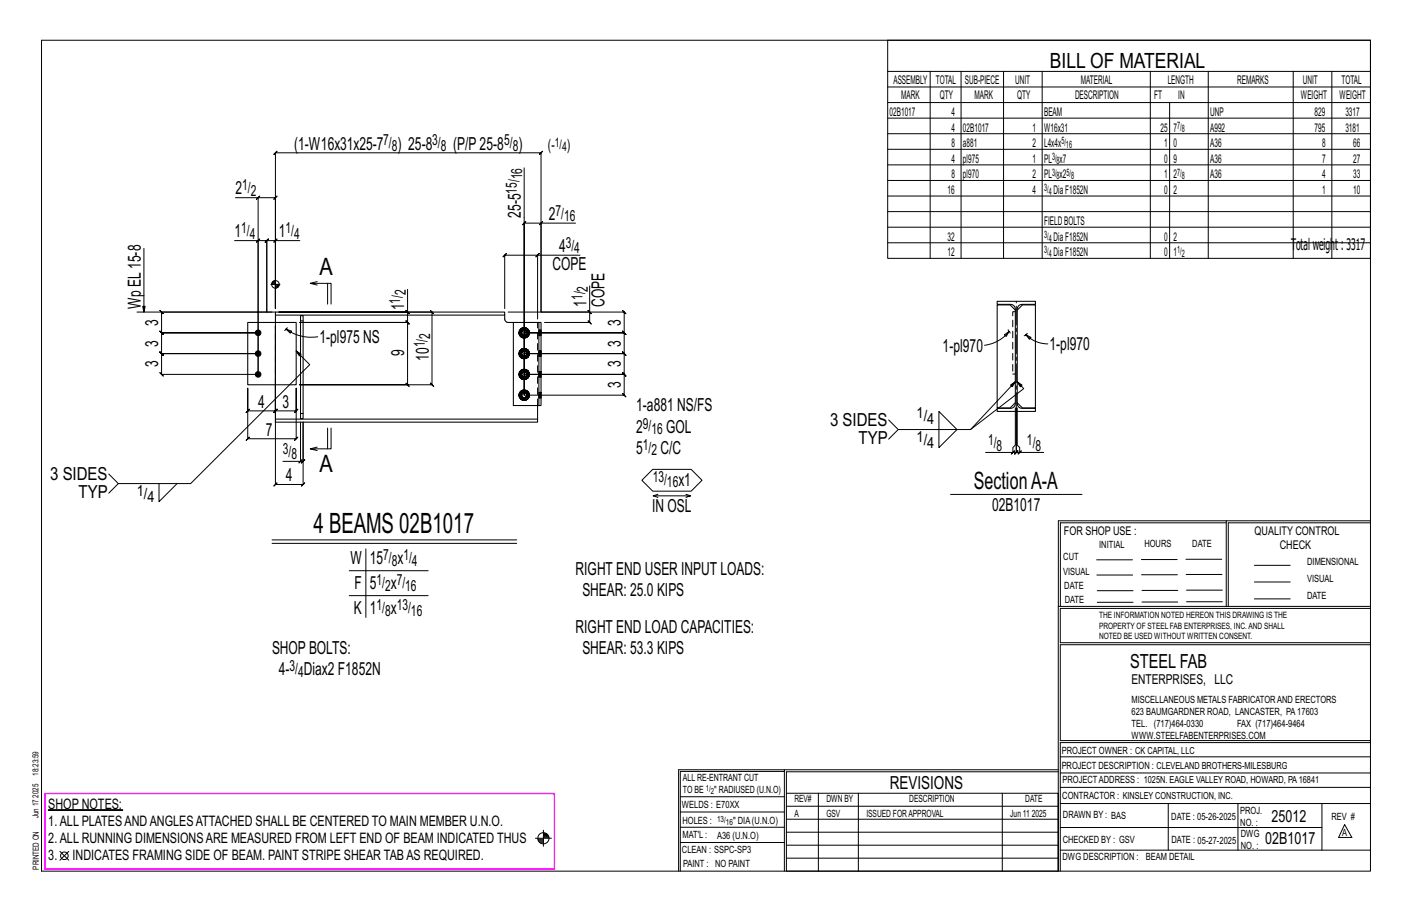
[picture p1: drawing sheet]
<svg xmlns="http://www.w3.org/2000/svg" width="432mm" height="279mm" viewBox="0 0 432 279" stroke-linecap="round" stroke-linejoin="round" font-family="sans-serif">
<g fill="#000" stroke="#000" stroke-width=".31">
<path d="M14.8 247.5h22.7v.2h-22.7z"/>
<circle cx="78.9" cy="108.1" r=".86"/>
<circle cx="78.9" cy="101.7" r=".86"/>
<circle cx="78.9" cy="114.4" r=".86"/>
</g>
<g fill="none" stroke="#000" stroke-width=".31">
<path d="M12.7 12.3h406.4v254h-406.4zM271.5 12.3h147.6v66.7h-147.6zM271.5 21.8h147.6M271.5 26.6h147.6M271.5 31.4h147.6M271.5 36.1h147.6M284.5 21.8v57.2M293.9 21.8v57.2M306.9 21.8v57.2M318.7 21.8v57.2M351.8 21.8v57.2M357.7 31.4v47.6"/>
<path d="M369.5 21.8v57.2M395.5 21.8v57.2M407.3 21.8v57.2M79.4 59.9l-1 1zM160.3 51.3v69.5v-52.6l-.5 .5 1-1-.5 .5h5.2M271.5 40.9h147.6M271.5 45.6h147.6M271.5 50.4h147.6M271.5 55.2h147.6M271.5 59.9h147.6M44 75.9v19.5l-.4-1.8h.8l-.4 1.8M71.7 73.6h7.2v40.8h-29.5l.5 .5-1-1 .5 .5v-6.3l.5 .5-1-1 .5 .5h29.5h-29.5l.5 .5-1-1 .5 .5v-6.4l.5 .5-1-1 .5 .5h29.5h-29.5l.5 .5-1-1 .5 .5v-6.3l.5 .5-1-1 .5 .5h33.8"/>
<path d="M72 60.4h6.9v54M78.4 74.1l1-1zM78.9 73.6h2.7l-.5 .5 1-1-.5 .5v21.8v-21.8l-.5 .5 1-1-.5 .5h2.6M78.9 60.4h5.3l-.5 .5 1-1-.5 .5v33.9M84.2 73.6l.5-.5-1 1zM91.7 73.6h-7.5v20.7M164.4 78l.5-.5-1 1zM164.4 78h-10.1l.5-.5-1 1 .5-.5v16.3M166 67.7l-1 1zM176 68.2h-10.5v27.2h25.4l-.5-.5 1 1-.5-.5v6.3l-.5-.5 1 1-.5-.5h-30.6h30.6l-.5-.5 1 1-.5-.5v6.4l-.5-.5 1 1-.5-.5h-30.6h30.6l-.5-.5 1 1-.5-.5v6.3l-.5-.5 1 1-.5-.5h-30.6h30.6l-.5-.5 1 1-.5-.5v6.4l-.5-.5 1 1-.5-.5h-30.6M177.4 78h-13v19.5M271.5 64.7h147.6"/>
<path d="M271.5 69.5h147.6M271.5 74.2h147.6M41.9 95.4h42.3M82.8 86.9h2.8M83.2 86.4v.5M83.4 86.1v.8M83.6 86v.9M83.8 85.8v1.1M84 85.8v1.1M84.2 99.6v26l-.5 .5 1-1-.5 .5h6.4l-.5 .5 1-1-.5 .5v-6.9v15.4l.5-.5-1 1 .5-.5h-14.8l.5-.5-1 1 .5-.5v-15.4v6.9l-.5 .5 1-1-.5 .5h8.4l-.5 .5 1-1-.5 .5zM84.2 99.6v48.5l-.5 .5 1-1-.5 .5h8.5l-.5 .5 1-1-.5 .5v-19.1v12l.5-.5-1 1 .5-.5h-.8M84.2 94.3v-47.6l-.5 .5 1-1-.5 .5h81.3l-.5 .5 1-1-.5 .5v48.7"/>
<path d="M84.2 85.5v8.8M84.4 86.9v1.2M84.7 86.9v1.1M84.9 86.9v1M85.1 86.9v.8M85.3 86.9v.5M97 87.1l-2.1-.5h6.3v6.4M97 86.1l-2.1 .5M100.2 86.6v6.4M124.1 94.9l1 1zM124.6 88.5v6.9h-39.3h46.8l-.5-.5 1 1-.5-.5v22.2l-.5-.5 1 1-.5-.5h-40.5h33l.5 .5-1-1 .5 .5v-19l.5 .5-1-1 .5 .5h-33h33l.5 .5-1-1 .5 .5v-3.2M179.8 94.9l1 1z"/>
<path d="M180.3 87.4v8h-24.9M180.3 95.4v3.2l-.5-.5 1 1-.5-.5h-13.8M87.5 100.6l1.7 .6-.4 .7zM87.5 100.6a13 13 0 0 0 9.7 2.3M87.5 100.6l-.5 .4M87.9 100.2l-.4 .4M90.6 107.3l.9 1.5 .6-.5-1.5-1 4.1 4.2-36.4 36.3h-22.1l-2.9-2.9M158.8 101.7h.5M158.8 108.1h.5M158.8 114.4h.5M158.9 101.2l.5 .1-.1 .4M158.9 107.5l.5 .2-.1 .4"/>
<path d="M158.9 113.9l.5 .1-.1 .4M159.2 102.8l.5 .4M159.2 109.2l.5 .3M159.2 115.5l.5 .4M159.3 101.7l.1 .4-.5 .2M159.3 108.1l.1 .4-.5 .2M159.3 114.4l.1 .4-.5 .2M159.4 101.3l.2-.3-.4-.3a1.52 1.52 0 0 0 0 2.1l.4-.3-.2-.4M159.4 107.7l.2-.3-.4-.4a1.52 1.52 0 0 0 0 2.2l.4-.4-.2-.3M159.4 114l.2-.3-.4-.3a1.52 1.52 0 0 0 0 2.1l.4-.3-.2-.4M159.6 102.5l.3 .2-.2 .5 .6 .1M159.6 108.8l.3 .2-.2 .5 .6 .1"/>
<path d="M159.6 115.2l.3 .2-.2 .5 .6 .1M159.7 100.3l-.5 .4M159.7 106.7l-.5 .3M159.7 113l-.5 .4M159.7 119.4l-.5 .3M159.9 102.7l.4 .1v.5l.6-.1M159.9 109l.4 .1v.5l.6-.1M159.9 115.4l.4 .1v.5l.6-.1M160.3 100.2l-.6 .1 .2 .5-.3 .2M160.3 100.7l.4 .1 .2-.5 .5 .4-.4 .3M160.3 106.6l-.6 .1 .2 .5-.3 .2M160.3 107.1l.4 .1 .2-.5 .5 .3-.4 .4"/>
<path d="M160.3 112.9l-.6 .1 .2 .5-.3 .2M160.3 113.4l.4 .1 .2-.5 .5 .4-.4 .3M160.3 119.3l-.6 .1 .2 .5-.3 .2M160.3 119.8l.4 .1 .2-.5 .5 .3-.4 .4M160.7 100.8l.3 .2 .3 .7h.5l-.1 .6M160.7 107.2l.3 .2 .3 .7h.5l-.1 .6M160.7 113.5l.3 .2 .3 .7h.5l-.1 .6M160.7 119.9l.3 .2 .3 .7h.5l-.1 .6M160.9 100.3l-.6-.1v.5l-.4 .1M160.9 106.7l-.6-.1v.5l-.4 .1M160.9 113l-.6-.1v.5l-.4 .1M160.9 119.4l-.6-.1v.5l-.4 .1"/>
<path d="M161 102.5l.4 .3-.5 .4-.2-.5-.4 .1M161 108.8l.4 .4-.5 .3-.2-.5-.4 .1M161 115.2l.4 .3-.5 .4-.2-.5-.4 .1M161.2 102.1l.5 .2-.3 .5M161.2 108.5l.5 .2-.3 .5M161.2 114.8l.5 .2-.3 .5M161.3 101.7l-.3 .8-.3 .2M161.3 108.1l-.3 .7-.3 .2M161.3 114.4l-.3 .8-.3 .2M161.4 100.7l.3 .5-.5 .1M161.4 107l.3 .5-.5 .2M161.4 113.4l.3 .5-.5 .1"/>
<path d="M161.4 119.7l.3 .5-.5 .2M161.7 101.2l.1 .5M161.7 107.5l.1 .6M161.7 113.9l.1 .5M307.1 102.3l1.5-1-.9 1.6zM308.3 100.8l.3 .5M308.6 101.3a11.3 11.3 0 0 1-7.5 4.2M308.6 101.3l.3 .5M310.5 116.7l-1.5 1 .6 .5 .9-1.5-13.7 14.6h-22.1l-2.9-2.9M311.1 116.7l.9 1.5 .6-.5-1.5-1 2 2.1-16.3 12.5M313.7 102.3l1.6 .9-.5 .5zM313.7 102.3l1.5 1.3 1.8 .9 1.5 .4 1.9 .2"/>
<path d="M313.7 102.3l-.5 .3M314.2 102l-.5 .3M91.9 129v12h-5.4M97 136.7l-2.1 .5M100.2 130.9v6.3M101.2 130.9v6.3h-6.3l2.1 .5M158.8 120.8h.5M158.9 120.2l.5 .2-.1 .4M159.2 121.9l.5 .3M159.3 120.8l.1 .4-.5 .2M159.4 120.4l.2-.3-.4-.4a1.52 1.52 0 0 0 0 2.2l.4-.4-.2-.3M159.6 121.5l.3 .2-.2 .5 .6 .1"/>
<path d="M159.9 121.7l.4 .1v.5l.6-.1M161 121.5l.4 .4-.5 .3-.2-.5-.4 .1M161.2 121.2l.5 .2-.3 .5M161.3 120.8l-.3 .7-.3 .2M161.7 120.2l.1 .6M274.7 131.3l-2.9 2.9M287.1 125.8l5.6 5.5-5.6 5.5zM309.2 138.8l1-1zM309.7 138.3h1.1l-.5 .5 1-1-.5 .5v-13.6v13.6l-.5 .5 1-1-.5 .5h1M310.5 124.7v11.4l-.8 .7v1.5h-8.3M311.1 124.7v11.4l.7 .7v1.5h7.4M311.3 138.8l1-1z"/>
<path d="M36.2 147.8l-2.9 3M48.6 147.8v5.6l5.6-5.6M91.4 141.5l1-1zM196.3 146.8l3.3-3.3h11.8l3.3 3.3-3.3 3.3h-11.8zM199.8 151.6h11.4l-1.4 .5M201.2 151.1l-1.4 .5 1.4 .5M209.8 151.1l1.4 .5M290.7 151.1h40.2M375 159.8h-50.7v25.6M375 159.2h-51.3l-.1 107.1M419.1 159.2h-44.1v26.2M419.1 159.8h-43.5v25.6"/>
<path d="M83.2 165h74.8M83.2 166.1h74.8M106.8 174.5h24.1M111.9 167.8v20.9M335.4 171.1h10.9M335.4 175.8h11M349 171h11M349.1 175.7h11M362.7 171h10.9M362.7 175.6h11M383.6 172.8h11M383.6 177.9h11"/>
<path d="M106.8 182.1h24.1M323.7 185.4h95.4M335.5 184.1h11M335.5 180.6h11M349.2 184h11M349.2 180.5h11M362.9 180.4h10.9M362.9 184h10.9M383.6 183.1h11M419.1 186h-94.9v10.5h94.9M419.1 197.1h-94.9v29.3h94.9v.6h-94.9v39.3M239.9 235.8h-31.9v30.5"/>
<path d="M239.9 235.3h-32.4v31M323.6 235.3h-83.7v31M323.6 235.9h-83.1v6.6M324.2 236.3h94.9M324.2 231.4h94.9M163.7 256.2h4.9M164.5 256.5h1.7M164.6 256.8h1.6M164.7 257.1h1.5M164.9 257.4h1.3M165.2 257.7h1M166.2 256h1.7"/>
<path d="M166.2 253.8v4.9M166.2 254.8h.9M166.2 255.1h1.3M166.2 255.4h1.5M166.2 255.7h1.6M208 252.9h31.9M208 257.5h31.9M208 243.6h31.9M208 248.2h31.9M240.5 242.5h83.1v23.8h-83.1zM240.5 258.4h83.1M240.5 254.4h83.1"/>
<path d="M240.5 250.4h83.1M240.5 246.5h83.1M250.3 242.5v23.8M262.5 242.5v23.8M306.5 242.5v23.8M324.2 253h80.1M324.2 245.6h94.9M324.2 259.9h94.9M324.2 240.7h94.9M357.3 245.6v14.3M378.6 245.6v14.3M404.3 245.6v14.3"/>
<path d="M411.2 252.1l2.2 3.9h-4zM18.3 260.2l2.7 2.8M21 260.2l-2.7 2.8M240.5 262.3h83.1"/>
<circle cx="84.2" cy="86.9" r="1.16"/>
<circle cx="166.2" cy="256.2" r="1.71"/>
<circle cx="19.7" cy="261.6" r="1.17"/>
</g>
<path d="M13.7 242.6h155.8v23.1h-155.8z" fill="none" stroke="#f0f" stroke-width=".5"/>
<g fill="none" stroke="#000" stroke-width=".32">
<path d="M75.8 98.6h14.8v19h-14.8zM84.2 95.4h70.1v.9h-70.1zM84.2 96.3v2.3M91.9 96.5h.8v31.5h-.8zM154.3 96.3l.1 1.5a1.01 1.01 0 0 0 1 .8h1.6M164.8 98.6h.7v25.4h-.7zM164.8 98.6h-7.8v25.4h7.8M304.9 92.1h11.7v.9h-4.1a1.45 1.45 0 0 0-1.4 1.5v28.9a1.45 1.45 0 0 0 1.4 1.4h4.1v1h-11.7v-1h4.1a1.45 1.45 0 0 0 1.5-1.4v-28.9a1.45 1.45 0 0 0-1.5-1.5h-4.1zM310.5 94.8l-1.6-1.6h-4v31.5h4l1.6-1.6M311.1 94.8l1.6-1.6h3.9v31.5h-3.9l-1.6-1.6M84.2 117.6v10.5M84.2 128.1h80.2v1h-80.2z"/>
<path d="M164.4 124v4.1"/>
</g>
<g fill="none" stroke="#000" stroke-width=".31" stroke-dasharray="2 1.4">
<path d="M84.2 98.6v19M91.9 98.1h.8M310.5 95.3h-.8v19M158.7 101.7l.1 .7zM158.7 108.1l.1 .6zM158.7 114.4l.1 .7zM158.8 101.7l.1 .6zM158.8 101.7l.7-1.3-.7 1.3 .7 1.4-.7-1.4h.5M158.8 108.1l.1 .6zM158.8 108.1l.7-1.3-.7 1.3 .7 1.3-.7-1.3h.5M158.8 114.4l.1 .6zM158.8 114.4l.7-1.3-.7 1.3 .7 1.4-.7-1.4h.5"/>
<path d="M158.8 101.1l-.1 .6zM158.8 102.4l.4 .5zM158.8 107.5l-.1 .6zM158.8 108.7l.4 .5zM158.8 113.8l-.1 .6zM158.8 115.1l.4 .5zM158.9 102.3l.5-.2-.1-.4M158.9 101.2l.5 .1-.1 .4M158.9 108.7l.5-.2-.1-.4M158.9 107.5l.5 .2-.1 .4M158.9 115l.5-.2-.1-.4M158.9 113.9l.5 .1-.1 .4"/>
<path d="M159.2 100.6l-.4 .5zM159.2 102.9l.5 .3zM159.2 100.6l.5-.3zM159.2 107l-.4 .5zM159.2 109.2l.5 .4zM159.2 107l.5-.4zM159.2 113.3l-.4 .5zM159.2 115.6l.5 .3zM159.2 113.3l.5-.3zM159.2 119.7l-.4 .5zM159.2 119.7l.5-.4zM159.2 102.8l.5 .4z"/>
<path d="M159.2 102.8l.5 .4M159.2 100.7l.5-.4zM159.2 100.7l.5-.4M159.2 109.2l.5 .3zM159.2 109.2l.5 .3M159.2 107l.5-.3zM159.2 107l.5-.3M159.2 115.5l.5 .4zM159.2 115.5l.5 .4M159.2 113.4l.5-.4zM159.2 113.4l.5-.4M159.2 119.7l.5-.3z"/>
<path d="M159.2 119.7l.5-.3M159.4 102.1l.5 .6M159.4 101.3l.5-.5M159.4 108.5l.5 .5M159.4 107.7l.5-.5M159.4 114.8l.5 .6M159.4 114l.5-.5M159.5 101.7l.1 .4zM159.5 108.1l.1 .4zM159.5 114.4l.1 .4zM159.5 103.1h1.6zM159.5 100.4h1.6z"/>
<path d="M159.5 109.4h1.6zM159.5 106.8h1.6zM159.5 115.8h1.6zM159.5 113.1h1.6zM159.5 119.5h1.6zM159.6 101l-.4-.3-.4 1 .1-.5v1.1l.3 .5-.3-.5 .3 .5 .4-.3M159.6 107.4l-.4-.4-.4 1.1 .1-.6v1.2l.3 .5-.3-.5 .3 .5 .4-.4M159.6 113.7l-.4-.3-.4 1 .1-.5v1.1l.3 .5-.3-.5 .3 .5 .4-.3M159.6 101.3l-.1 .4zM159.6 102.1l.3 .3zM159.6 101.3l.3-.2zM159.6 107.7l-.1 .4z"/>
<path d="M159.6 108.5l.3 .3zM159.6 107.7l.3-.3zM159.6 114l-.1 .4zM159.6 114.8l.3 .3zM159.6 114l.3-.2zM159.7 103.2l.6 .1zM159.7 100.3l.6-.1zM159.7 109.6l.6 .1zM159.7 106.6l.6-.1zM159.7 115.9l.6 .1zM159.7 113l.6-.1zM159.7 119.3l.6-.1z"/>
<path d="M159.9 102.7l.4 .1v.5l-.6-.1 .6 .1-.6-.1zM159.9 102.4l.4 .1zM159.9 101.1l.4-.1zM159.9 109l.4 .1v.5l-.6-.1 .6 .1-.6-.1zM159.9 108.8l.4 .1zM159.9 107.4l.4-.1zM159.9 115.4l.4 .1v.5l-.6-.1 .6 .1-.6-.1zM159.9 115.1l.4 .1zM159.9 113.8l.4-.1zM160.3 100.2l-.6 .1 .6-.1-.6 .1 .2 .5 .4-.1M160.3 103.3l.6-.1zM160.3 103.3l.6-.1"/>
<path d="M160.3 102.8l.4-.1 .2 .5M160.3 102.5l.4-.1zM160.3 101l.4 .1zM160.3 100.2l.6 .1-.6-.1 .6 .1-.2 .5-.4-.1zM160.3 100.2l.6 .1zM160.3 106.6l-.6 .1 .6-.1-.6 .1 .2 .5 .4-.1M160.3 109.7l.6-.1zM160.3 109.6l.6-.1zM160.3 109.6l.6-.1M160.3 109.1l.4-.1 .2 .5M160.3 108.9l.4-.1zM160.3 107.3l.4 .1z"/>
<path d="M160.3 106.6l.6 .1-.6-.1 .6 .1-.2 .5-.4-.1zM160.3 106.5l.6 .1zM160.3 112.9l-.6 .1 .6-.1-.6 .1 .2 .5 .4-.1M160.3 116l.6-.1zM160.3 116l.6-.1M160.3 115.5l.4-.1 .2 .5M160.3 115.2l.4-.1zM160.3 113.7l.4 .1zM160.3 112.9l.6 .1-.6-.1 .6 .1-.2 .5-.4-.1zM160.3 112.9l.6 .1zM160.3 119.3l-.6 .1 .6-.1-.6 .1 .2 .5 .4-.1M160.3 119.3l.6 .1-.6-.1 .6 .1-.2 .5-.4-.1z"/>
<path d="M160.3 119.2l.6 .1zM160.7 102.7l.3-.2M160.7 102.4l.3-.3zM160.7 101.1l.3 .2zM160.7 100.8l.3 .2M160.7 109l.3-.2M160.7 108.8l.3-.3zM160.7 107.4l.3 .3zM160.7 107.2l.3 .2M160.7 115.4l.3-.2M160.7 115.1l.3-.3zM160.7 113.8l.3 .2z"/>
<path d="M160.7 113.5l.3 .2M160.7 119.9l.3 .2M160.9 103.2l.5-.4zM160.9 103.2l.5-.4M160.9 100.3l.5 .4zM160.9 100.3l.5 .4M160.9 109.5l.5-.3zM160.9 109.5l.5-.3M160.9 106.7l.5 .3zM160.9 106.7l.5 .3M160.9 115.9l.5-.4zM160.9 115.9l.5-.4"/>
<path d="M160.9 113l.5 .4zM160.9 113l.5 .4M160.9 119.4l.5 .3zM160.9 119.4l.5 .3M160.9 103.2l.5-.3zM160.9 100.3l.5 .3zM160.9 109.6l.5-.4zM160.9 106.6l.5 .4zM160.9 115.9l.5-.3zM160.9 113l.5 .3zM160.9 119.3l.5 .4zM161 101.3l.1 .4z"/>
<path d="M161 107.7l.1 .4zM161 114l.1 .4zM161.1 100.4l.7 1.3zM161.1 106.8l.7 1.3zM161.1 113.1l.7 1.3zM161.1 119.5l.7 1.3zM161.1 101.7l-.1 .4zM161.1 108.1l-.1 .4zM161.1 114.4l-.1 .4zM161.2 102.1l.5 .2-.3 .5M161.2 101.3l.5-.1-.3-.5M161.2 108.5l.5 .2-.3 .5"/>
<path d="M161.2 107.7l.5-.2-.3-.5M161.2 114.8l.5 .2-.3 .5M161.2 114l.5-.1-.3-.5M161.4 102.8l-.4-.3 .3-.8M161.4 100.7l-.4 .3 .3 .7h.5l-.1 .6M161.4 109.2l-.4-.4 .3-.7M161.4 107l-.4 .4 .3 .7h.5l-.1 .6M161.4 115.5l-.4-.3 .3-.8M161.4 113.4l-.4 .3 .3 .7h.5l-.1 .6M161.4 119.7l-.4 .4 .3 .7h.5l-.1 .6M161.4 100.6l.4 .5zM161.4 107l.4 .5z"/>
<path d="M161.4 113.3l.4 .5zM161.4 119.7l.4 .5zM161.7 101.2l.1 .5zM161.7 101.2l.1 .5M161.7 107.5l.1 .6zM161.7 107.5l.1 .6M161.7 113.9l.1 .5zM161.7 113.9l.1 .5M161.8 102.4l-.4 .5zM161.8 101.1l.1 .6zM161.8 108.7l-.4 .5zM161.8 107.5l.1 .6z"/>
<path d="M161.8 115.1l-.4 .5zM161.8 113.8l.1 .6zM161.8 101.7l-.7 1.4zM161.8 108.1l-.7 1.3zM161.8 114.4l-.7 1.4zM161.9 101.7l-.1 .7zM161.9 108.1l-.1 .6zM161.9 114.4l-.1 .7zM164.8 100.9l.7 .1zM164.8 101.4v.3h.7v-.3h-.7v-.3M164.8 107.2l.7 .1zM164.8 107.8v.3h.7v-.3h-.7v-.3"/>
<path d="M164.8 113.6l.7 .1zM164.8 114.1v.3h.7v-.3h-.7v-.3M164.8 119.9l.7 .1zM165.5 101v.1M165.5 101.4v-.3h-.7v-.1M165.5 101.7v.4h-.7v-.4M165.5 102.1v.3h-.7v-.3M165.5 102.4v.1h-.7v-.1M165.5 102.5h-.7M165.5 107.3v.2M165.5 107.8v-.3h-.7v-.2M165.5 108.1v.3h-.7v-.3"/>
<path d="M165.5 108.4v.3h-.7v-.3M165.5 108.7v.2h-.7v-.2M165.5 108.9h-.7M165.5 113.7v.1M165.5 114.1v-.3h-.7v-.1M165.5 114.4v.4h-.7v-.4M165.5 114.8v.3h-.7v-.3M165.5 115.1v.1h-.7v-.1M165.5 115.2h-.7M309.7 114.3h.8M92.7 126.4h-.8M158.7 120.8l.1 .6z"/>
<path d="M158.8 120.8l.1 .6zM158.8 120.8l.7-1.3-.7 1.3 .7 1.3-.7-1.3h.5M158.8 120.2l-.1 .6zM158.8 121.4l.4 .5zM158.9 121.4l.5-.2-.1-.4M158.9 120.2l.5 .2-.1 .4M159.2 121.9l.5 .4zM159.2 121.9l.5 .3zM159.2 121.9l.5 .3M159.4 121.2l.5 .5M159.4 120.4l.5-.5M159.5 120.8l.1 .4z"/>
<path d="M159.5 122.1h1.6zM159.6 120.1l-.4-.4-.4 1.1 .1-.6v1.2l.3 .5-.3-.5 .3 .5 .4-.4M159.6 120.4l-.1 .4zM159.6 121.2l.3 .3zM159.6 120.4l.3-.3zM159.7 122.3l.6 .1zM159.9 121.7l.4 .1v.5l-.6-.1 .6 .1-.6-.1zM159.9 121.5l.4 .1zM159.9 120.1l.4-.1zM160.3 122.4l.6-.1zM160.3 122.3l.6-.1zM160.3 122.3l.6-.1"/>
<path d="M160.3 121.8l.4-.1 .2 .5M160.3 121.6l.4-.1zM160.3 120l.4 .1zM160.7 121.7l.3-.2M160.7 121.5l.3-.3zM160.7 120.1l.3 .3zM160.9 122.2l.5-.3zM160.9 122.2l.5-.3M160.9 122.3l.5-.4zM161 120.4l.1 .4zM161.1 120.8l-.1 .4zM161.2 121.2l.5 .2-.3 .5"/>
<path d="M161.2 120.4l.5-.2-.3-.5M161.4 121.9l-.4-.4 .3-.7M161.7 120.2l.1 .6zM161.7 120.2l.1 .6M161.8 121.4l-.4 .5zM161.8 120.2l.1 .6zM161.8 120.8l-.7 1.3zM161.9 120.8l-.1 .6zM164.4 124v-25.4M164.8 120.5v.3h.7v-.3h-.7v-.3M165.5 120v.2M165.5 120.5v-.3h-.7v-.2"/>
<path d="M165.5 120.8v.3h-.7v-.3M165.5 121.1v.3h-.7v-.3M165.5 121.4v.2h-.7v-.2M165.5 121.6h-.7"/>
</g>
<path d="M310.8 125.8v-33.7" fill="none" stroke="#000" stroke-width=".31" stroke-dasharray="5.8 1 1 1"/>
<text font-size="8.6" x="95.9" y="163.1">4 BEAMS 02B1017</text>
<g font-size="7.3">
<text x="97.7" y="84.2">A</text>
<text x="97.7" y="144.4">A</text>
<text x="297.8" y="149.4">SectionA-A</text>
</g>
<text font-size="6.4" x="321.1" y="20.7">BILL OF MATERIAL</text>
<text font-size="5.9" x="345.6" y="204.1">STEEL FAB</text>
<g font-size="5.5">
<text x="89.9" y="45.7">(1-W16x31x25-7</text>
<text x="121.5" y="45.7">) 25-8</text>
<text x="138.6" y="45.7">(P/P25-8</text>
<text x="158.5" y="45.7">)</text>
<text x="72" y="59.4">2</text>
<text x="159.3" y="66.5" transform="rotate(-90 159.3 66.5)">25-5</text>
<text x="167.8" y="67.2">2</text>
<text x="71.7" y="72.6">1</text>
<text x="85.3" y="72.6">1</text>
<text x="171" y="77">4</text>
<text x="168.9" y="82.6">COPE</text>
<text x="43" y="94.3" transform="rotate(-90 43 94.3)">Wp EL15-8</text>
<text x="123.6" y="94.9" transform="rotate(-90 123.6 94.9)">1</text>
<text x="179.3" y="93.8" transform="rotate(-90 179.3 93.8)">1</text>
<text x="184.9" y="93.8" transform="rotate(-90 184.9 93.8)">COPE</text>
<text x="48.4" y="99.6" transform="rotate(-90 48.4 99.6)">3</text>
<text x="189.9" y="99.6" transform="rotate(-90 189.9 99.6)">3</text>
<text x="48.4" y="105.9" transform="rotate(-90 48.4 105.9)">3</text>
<text x="97.7" y="104.9">1-pl975 NS</text>
<text x="189.9" y="105.9" transform="rotate(-90 189.9 105.9)">3</text>
<text x="288.3" y="107.5">1-pl970</text>
<text x="321" y="107">1-pl970</text>
<text x="48.4" y="112.3" transform="rotate(-90 48.4 112.3)">3</text>
<text x="123.6" y="108.9" transform="rotate(-90 123.6 108.9)">9</text>
<text x="131.1" y="110.3" transform="rotate(-90 131.1 110.3)">10</text>
<text x="189.9" y="112.3" transform="rotate(-90 189.9 112.3)">3</text>
<text x="189.9" y="118.6" transform="rotate(-90 189.9 118.6)">3</text>
<text x="79" y="124.6">4</text>
<text x="86.4" y="124.6">3</text>
<text x="194.6" y="125.8">1-a881 NS/FS</text>
<text x="253.8" y="130.3">3 SIDES</text>
<text x="81.2" y="133.1">7</text>
<text x="194.6" y="132.3">2</text>
<text x="203.7" y="132.3">GOL</text>
<text x="262.5" y="135.8">TYP</text>
<text x="194.6" y="138.8">5</text>
<text x="202" y="138.8">C/C</text>
<text x="15.3" y="146.8">3 SIDES</text>
<text x="87.4" y="147.1">4</text>
<text x="207.5" y="148.6">x1</text>
<text x="24" y="152.4">TYP</text>
<text x="199.4" y="156.6">IN OSL</text>
<text x="303.4" y="156.1">02B1017</text>
<text x="107.2" y="172.5">W</text>
<text x="113.1" y="172.5">15</text>
<text x="121.5" y="172.5">x</text>
<text x="176" y="175.7">RIGHT END USER INPUT LOADS:</text>
<text x="108.4" y="180.1">F</text>
<text x="113.1" y="180.1">5</text>
<text x="119.5" y="180.1">x</text>
<text x="178.1" y="182.3">SHEAR: 25.0 KIPS</text>
<text x="108.2" y="187.8">K</text>
<text x="113.1" y="187.8">1</text>
<text x="119.5" y="187.8">x</text>
<text x="176" y="193.4">RIGHT END LOAD CAPACITIES:</text>
<text x="83.2" y="199.9">SHOPBOLTS:</text>
<text x="178.1" y="199.9">SHEAR: 53.3 KIPS</text>
<text x="85.3" y="206.4">4-</text>
<text x="92.9" y="206.4">Diax2 F1852N</text>
<text x="272.2" y="241.1">REVISIONS</text>
</g>
<g font-size="5.1">
<text x="388.9" y="251.3">25012</text>
<text x="386.9" y="258.1">02B1017</text>
</g>
<g font-size="4.9">
<text x="394.8" y="76.4">T</text>
<text x="396.3" y="76.4">otalweigh</text>
<text x="408.3" y="76.4">t : 3317</text>
</g>
<g font-size="4.7">
<text x="117.2" y="44.5">7/</text>
<text x="119.8" y="46.1">8</text>
<text x="132.2" y="44.5">3/</text>
<text x="134.8" y="46.1">8</text>
<text x="154.2" y="44.5">5/</text>
<text x="156.8" y="46.1">8</text>
<text x="167.6" y="45.9">(-</text>
<text x="173.4" y="45.9">)</text>
<text x="74.1" y="58.2">1/</text>
<text x="76.7" y="59.9">2</text>
<text x="158.1" y="59.2" transform="rotate(-90 158.1 59.2)">15/</text>
<text x="159.7" y="54.8" transform="rotate(-90 159.7 54.8)">16</text>
<text x="169.9" y="66">7/</text>
<text x="73.8" y="71.3">1/</text>
<text x="87.3" y="71.3">1/</text>
<text x="172.5" y="67.6">16</text>
<text x="76.4" y="73">4</text>
<text x="89.9" y="73">4</text>
<text x="173" y="75.8">3/</text>
<text x="175.6" y="77.4">4</text>
<text x="179.7" y="89.1" transform="rotate(-90 179.7 89.1)">2</text>
<text x="122.4" y="92.8" transform="rotate(-90 122.4 92.8)">1/</text>
<text x="124.1" y="90.2" transform="rotate(-90 124.1 90.2)">2</text>
<text x="178.1" y="91.8" transform="rotate(-90 178.1 91.8)">1/</text>
<text x="129.9" y="106.2" transform="rotate(-90 129.9 106.2)">1/</text>
<text x="131.5" y="103.6" transform="rotate(-90 131.5 103.6)">2</text>
<text x="196.6" y="131">9/</text>
<text x="280.3" y="127.8">1/</text>
<text x="283.6" y="129.5">4</text>
<text x="196.6" y="137.6">1/</text>
<text x="199.2" y="132.7">16</text>
<text x="280.3" y="135.2">1/</text>
<text x="283.6" y="136.8">4</text>
<text x="302.1" y="136.1">1/</text>
<text x="304.8" y="137.7">8</text>
<text x="314.1" y="136.1">1/</text>
<text x="316.7" y="137.7">8</text>
<text x="86.5" y="138.8">3/</text>
<text x="89.1" y="140.5">8</text>
<text x="199.2" y="139.2">2</text>
<text x="199.6" y="147.3">13/</text>
<text x="204" y="149">16</text>
<text x="41.8" y="151.7">1/</text>
<text x="45.1" y="153.3">4</text>
<text x="117.2" y="171.3">7/</text>
<text x="119.8" y="172.9">8</text>
<text x="123.4" y="171.3">1/</text>
<text x="126" y="172.9">4</text>
<text x="115.1" y="178.9">1/</text>
<text x="121.3" y="178.9">7/</text>
<text x="117.7" y="180.6">2</text>
<text x="123.9" y="180.6">16</text>
<text x="115.1" y="186.5">1/</text>
<text x="117.7" y="188.2">8</text>
<text x="121.3" y="186.5">13/</text>
<text x="125.7" y="188.2">16</text>
<text x="88.5" y="205.2">3/</text>
<text x="91.1" y="206.8">4</text>
</g>
<g font-size="4.4">
<text x="14.8" y="247.3">SHOP NOTES:</text>
<text x="14.8" y="257.8">2.ALL RUNNING DIMENSIONSARE MEASURED FROM LEFT END OF BEAM INDICATED THUS</text>
<text x="14.8" y="252.5">1.ALL PLATESANDANGLESATTACHED SHALL BE CENTERED TO MAIN MEMBER U.N.O.</text>
<text x="14.8" y="263">3.</text>
<text x="22.2" y="263">INDICATES FRAMING SIDE OF BEAM. PAINT STRIPE SHEAR TABAS REQUIRED.</text>
</g>
<text font-size="4.2" x="346" y="209.1">ENTERPRISES, LLC</text>
<g font-size="4">
<text x="169.7" y="44.8">1/</text>
<text x="171.9" y="46.2">4</text>
</g>
<g font-size="3.7">
<text x="273.2" y="25.6">ASSEMBLY</text>
<text x="286.2" y="25.6">TOTAL</text>
<text x="295.1" y="25.6">SUB-PIECE</text>
<text x="310.4" y="25.6">UNIT</text>
<text x="330.5" y="25.6">MATERIAL</text>
<text x="357.1" y="25.6">LENGTH</text>
<text x="378.3" y="25.6">REMARKS</text>
<text x="398.4" y="25.6">UNIT</text>
<text x="410.2" y="25.6">TOTAL</text>
<text x="272.1" y="35.5">02B1017</text>
<text x="275.6" y="30.4">MARK</text>
<text x="287.4" y="30.4">QTY</text>
<text x="290.9" y="35.5">4</text>
<text x="298" y="30.4">MARK</text>
<text x="311" y="30.4">QTY</text>
<text x="319.3" y="35.5">BEAM</text>
<text x="328.7" y="30.4">DESCRIPTION</text>
<text x="353" y="30.4">FT</text>
<text x="360.3" y="30.4">IN</text>
<text x="370.1" y="35.5">UNP</text>
<text x="397.8" y="30.4">WEIGHT</text>
<text x="402" y="35.5">829</text>
<text x="409.6" y="30.4">WEIGHT</text>
<text x="411.4" y="35.5">3317</text>
<text x="290.9" y="40.2">4</text>
<text x="294.5" y="40.2">02B1017</text>
<text x="315.8" y="40.2">1</text>
<text x="319.3" y="40.2">W16x31</text>
<text x="354.9" y="40.2">25</text>
<text x="358.9" y="40.2">7</text>
<text x="370.1" y="40.2">A992</text>
<text x="402" y="40.2">795</text>
<text x="411.4" y="40.2">3181</text>
<text x="290.9" y="45">8</text>
<text x="294.5" y="45">a881</text>
<text x="315.8" y="45">2</text>
<text x="319.3" y="45">L4x4x</text>
<text x="356" y="45">1</text>
<text x="358.9" y="45">0</text>
<text x="370.1" y="45">A36</text>
<text x="404.3" y="45">8</text>
<text x="413.8" y="45">66</text>
<text x="290.9" y="49.7">4</text>
<text x="294.5" y="49.7">pl975</text>
<text x="315.8" y="49.7">1</text>
<text x="319.3" y="49.7">PL x7</text>
<text x="356" y="49.7">0</text>
<text x="358.9" y="49.7">9</text>
<text x="370.1" y="49.7">A36</text>
<text x="404.3" y="49.7">7</text>
<text x="413.8" y="49.7">27</text>
<text x="289.8" y="59.3">16</text>
<text x="290.9" y="54.5">8</text>
<text x="294.5" y="54.5">pl970</text>
<text x="315.8" y="54.5">2</text>
<text x="315.8" y="59.3">4</text>
<text x="319.3" y="54.5">PL x2</text>
<text x="322.2" y="59.3">DiaF1852N</text>
<text x="356" y="54.5">1</text>
<text x="356" y="59.3">0</text>
<text x="358.9" y="54.5">2</text>
<text x="358.9" y="59.3">2</text>
<text x="370.1" y="54.5">A36</text>
<text x="404.3" y="54.5">4</text>
<text x="404.3" y="59.3">1</text>
<text x="413.8" y="54.5">33</text>
<text x="413.8" y="59.3">10</text>
<text x="319.3" y="68.8">FIELDBOLTS</text>
<text x="289.8" y="73.6">32</text>
<text x="322.2" y="73.6">DiaF1852N</text>
<text x="356" y="73.6">0</text>
<text x="358.9" y="73.6">2</text>
<text x="289.8" y="78.3">12</text>
<text x="322.2" y="78.3">DiaF1852N</text>
<text x="356" y="78.3">0</text>
<text x="358.9" y="78.3">1</text>
<text x="325.3" y="163.4">FOR SHOP USE :</text>
<text x="383.7" y="163.4">QUALITY CONTROL</text>
<text x="391.4" y="167.8">CHECK</text>
</g>
<g font-size="3.1">
<text x="360" y="39.4">7/</text>
<text x="361.4" y="40.5">8</text>
<text x="324.6" y="44.1">5/</text>
<text x="326" y="45.3">16</text>
<text x="321.7" y="48.9">3/</text>
<text x="321.7" y="53.7">3/</text>
<text x="323.1" y="50">8</text>
<text x="326.1" y="53.7">5/</text>
<text x="360" y="53.7">7/</text>
<text x="319.3" y="58.4">3/</text>
<text x="320.7" y="59.5">4</text>
<text x="323.1" y="54.8">8</text>
<text x="327.5" y="54.8">8</text>
<text x="361.4" y="54.8">8</text>
<text x="319.3" y="72.7">3/</text>
<text x="319.3" y="77.5">3/</text>
<text x="320.7" y="73.8">4</text>
<text x="360" y="77.5">1/</text>
<text x="320.7" y="78.6">4</text>
<text x="361.4" y="78.6">2</text>
<text x="336.2" y="167.4">INITIAL</text>
<text x="350" y="167.1">HOURS</text>
<text x="364.6" y="167.2">DATE</text>
<text x="325.2" y="171.3">CUT</text>
<text x="399.8" y="172.8">DIMENSIONAL</text>
<text x="325.1" y="175.8">VISUAL</text>
<text x="399.8" y="177.9">VISUAL</text>
<text x="325.5" y="180">DATE</text>
<text x="325.7" y="184.4">DATE</text>
<text x="399.8" y="183.1">DATE</text>
<text x="346" y="215">MISCELLANEOUS METALS FABRICATORAND ERECTORS</text>
<text x="346" y="218.6">623 BAUMGARDNER ROAD, LANCASTER, PA17603</text>
<text x="346" y="225.8">WWW.STEELFABENTERPRISES.COM</text>
<text x="346" y="222.2">TEL. (717)464-0330</text>
<text x="378.3" y="222.2">FAX (717)464-9464</text>
<text x="324.7" y="230.5">PROJECT OWNER : CK CAPITAL, LLC</text>
<text x="208.8" y="238.8">ALL RE-ENTRANT CUT</text>
<text x="324.7" y="235.1">PROJECT DESCRIPTION : CLEVELAND BROTHERS-MILESBURG</text>
<text x="324.9" y="239.5">PROJECTADDRESS : 1025N. EAGLE VALLEY ROAD, HOWARD, PA16841</text>
<text x="208.8" y="242.5">TO BE</text>
<text x="218.4" y="242.5">&quot; RADIUSED (U.N.O)</text>
<text x="242.9" y="245.3">REV#</text>
<text x="252.7" y="245.3">DWN BY</text>
<text x="278.1" y="245.3">DESCRIPTION</text>
<text x="313.5" y="245.3">DATE</text>
<text x="324.9" y="244.2">CONTRACTOR : KINSLEY CONSTRUCTION, INC.</text>
<text x="208.5" y="247">WELDS : E70XX</text>
<text x="208.7" y="251.7">HOLES :</text>
<text x="224.2" y="251.8">&quot; DIA(U.N.O)</text>
<text x="242.9" y="249.9">A</text>
<text x="252.7" y="249.9">GSV</text>
<text x="264.9" y="249.9">ISSUED FORAPPROVAL</text>
<text x="309" y="249.9">Jun 11</text>
<text x="315.5" y="249.9">2025</text>
<text x="325.1" y="250">DRAWN BY : BAS</text>
<text x="358.2" y="250.5">DATE : 05-26-2025</text>
<text x="379.3" y="248.9">PROJ.</text>
<text x="407.2" y="250.5">REV #</text>
<text x="208.7" y="256.3">MAT'L :</text>
<text x="219.3" y="256.4">A36 (U.N.O)</text>
<text x="325" y="257.6">CHECKED BY : GSV</text>
<text x="358.3" y="257.7">DATE : 05-27-2025</text>
<text x="379.3" y="252.5">NO. :</text>
<text x="379.5" y="255.9">DWG</text>
<text x="410.5" y="255.5">A</text>
<text x="208.6" y="260.7">CLEAN : SSPC-SP3</text>
<text x="324.9" y="262.9">DWG DESCRIPTION :</text>
<text x="350.4" y="263">BEAM DETAIL</text>
<text x="379.5" y="259.5">NO. :</text>
<text x="208.9" y="265">PAINT : NO PAINT</text>
</g>
<g font-size="2.7">
<text x="336.1" y="189">THE INFORMATION NOTED HEREON THIS DRAWING IS THE</text>
<text x="336.1" y="195.4">NOTED BE USED WITHOUT WRITTEN CONSENT.</text>
<text x="336.1" y="192.2">PROPERTY OF STEEL FAB ENTERPRISES, INC.AND SHALL</text>
</g>
<g font-size="2.6">
<text x="215.9" y="241.8">1/</text>
<text x="217.4" y="242.7">2</text>
<text x="219.3" y="251.1">13/</text>
<text x="222" y="252.1">16</text>
</g>
<g font-size="2.5">
<text x="11.7" y="237.1" transform="rotate(-90 11.7 237.1)">18:23:59</text>
<text x="11.8" y="243.8" transform="rotate(-90 11.8 243.8)">2025</text>
<text x="11.8" y="250.1" transform="rotate(-90 11.8 250.1)">Jun 17</text>
<text x="11.9" y="265.8" transform="rotate(-90 11.9 265.8)">PRINTED ON</text>
</g>
</svg>
